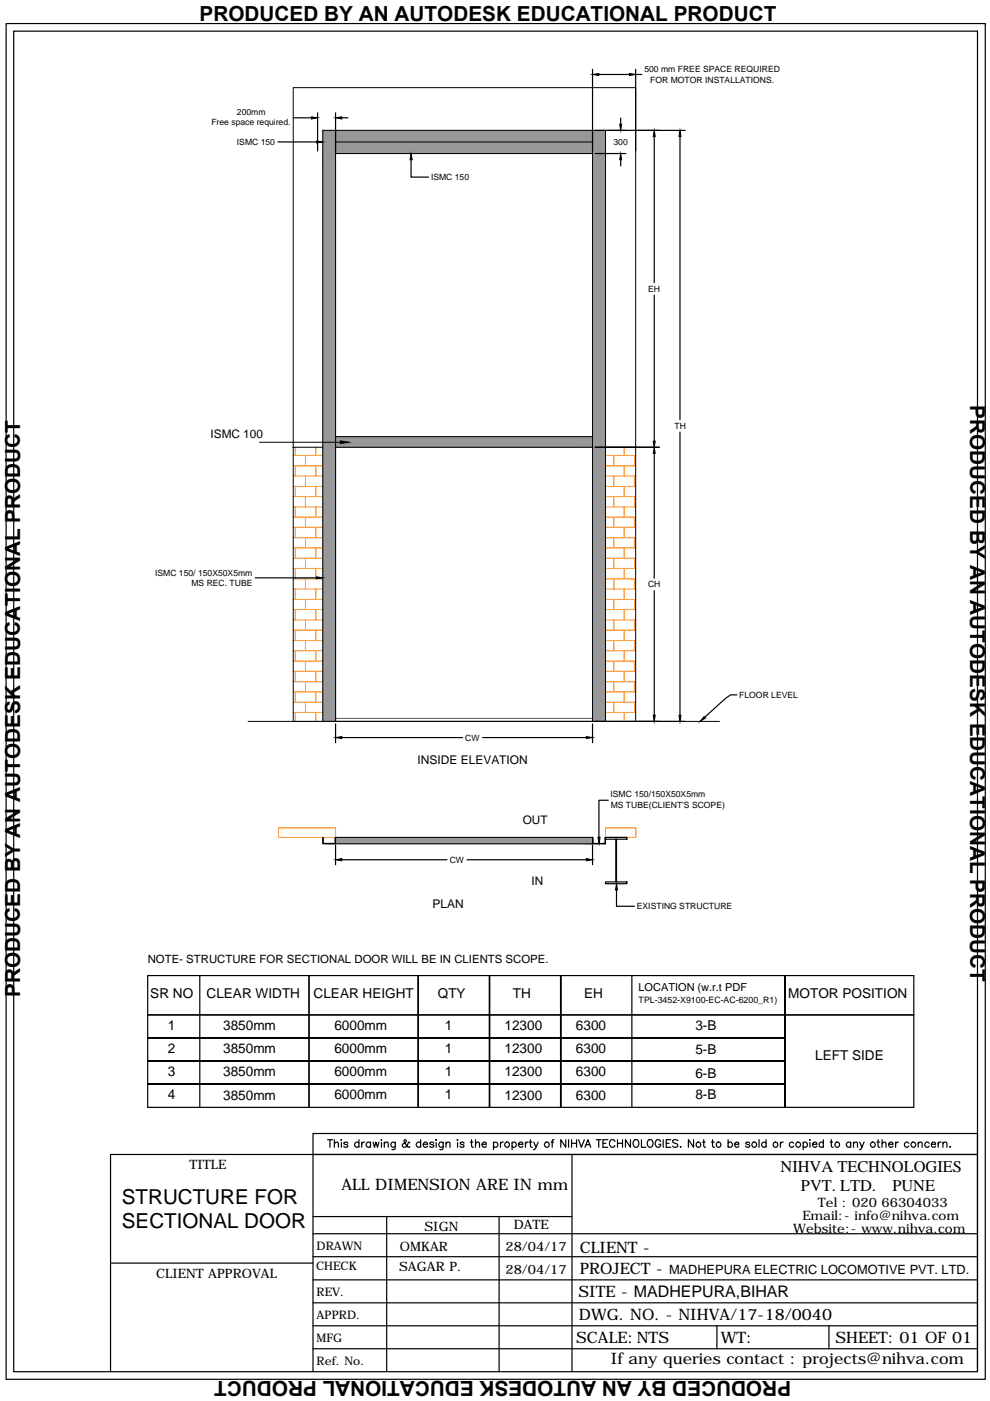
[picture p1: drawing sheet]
<svg xmlns="http://www.w3.org/2000/svg" width="210mm" height="297mm" viewBox="0 0 210 297" stroke-linecap="round" stroke-linejoin="round" font-family="sans-serif">
<!-- layer: at_Rect -->
<path d="M71.1 153v-58.2h54.5v58.2" fill="none" stroke="#000" stroke-width=".21"/>
<!-- layer: 0 -->
<path d="M71.1 153h54.5" fill="none" stroke="#a6a6a6" stroke-width=".21"/>
<g fill="none" stroke="#000" stroke-width=".25">
<path d="M1.3 5h207.6v287.4h-207.6zM2.9 6.6h204.3v284.2h-204.3zM125.6 14.7v17.3M126.9 15.8h6.6M134.8 14.7v17.3M134.8 15.8h1.3M58.9 30.1h8.2M62.2 25h3.8M67.3 23.9v8.1M71.1 23.9v8.1M72.5 25h1.3M87.2 33.9v3.6h3.7"/>
<path d="M126.2 27.6h19.1M126.2 32.6h6.5M131.6 25v1.3M131.6 33.9v1.3M138.7 29v30.9M144.2 29v60M138.7 62.6v31M126.2 94.8h13.6M138.7 96.1v26.5M144.2 91.6v60M54.1 122.5h13M138.7 125.2v26.4"/>
<path d="M71.1 153.5v4M72.5 156.4h25.6M102.3 156.4h22M125.6 153.5v4M126.2 153h19.1M156.2 147.3h-1.3l-1 .7-4.5 4.1M71.1 179.1v4.2M125.6 179v4.3M129 169.7h-2v7.8M72.5 182.3h22.3M99 182.3h25.3M130.7 188.7v3.5h3.8"/>
<path d="M31.3 206.8h162.4v28h-162.4zM31.3 215.2h162.4M42.4 206.8v28M65.5 206.8v28M118.9 206.8v28zM118.9 206.8v28M134 206.8v28M31.3 229.9h135.1zM88.7 234.8v-28v28M103.8 234.8v-28v28M166.4 220h-135.1h135.1M166.4 225h-135.1h135.1"/>
<path d="M166.4 234.8v-28v28M66.4 244.8v46M66.4 257.9h54.9M69.5 241.6h1M70 241.6v1.6M70.9 242.5l.4-.4 .4 .1v1M70.9 241.6v1.6M72.3 241.7h.1zM72.4 242.2v1M73.7 242.4a.47 .47 0 0 0-.4-.3 .47 .47 0 0 0-.4 .3l.8 .4v.2a.47 .47 0 0 1-.4 .3 .47 .47 0 0 1-.4-.3M76.1 242.4a.52 .52 0 0 0-.8-.1 .52 .52 0 0 0 0 .8 .52 .52 0 0 0 .8-.1M76.1 241.6v1.6"/>
<path d="M76.7 242.1v1.1M77.3 242.1l-.4 .1-.2 .4M78.6 242.4a.52 .52 0 0 0-.8-.1 .52 .52 0 0 0 0 .8 .52 .52 0 0 0 .8-.1M78.6 242.1v1.1M79.1 242.1l.3 1.1 .3-1.1 .3 1.1 .3-1.1M80.8 241.7h.1zM80.9 242.2v1M81.5 242.5l.4-.4 .3 .1 .1 1M81.5 242.1v1.1M82 257.9v32.9M83.8 242.1l-.1 1.5-.6 .1M83.8 242.4a.52 .52 0 0 0-.8-.1 .52 .52 0 0 0 0 .8 .52 .52 0 0 0 .8-.1"/>
<path d="M86.9 242.3l-.1-.2-.2 .1-.2 .6a.55 .55 0 0 1-.6 .5 .55 .55 0 0 1-.5-.5l.8-.8-.1-.3h-.2a1.39 1.39 0 0 0 .8 1.5l.3-.1M89.2 242.4a.52 .52 0 0 0-.8-.1 .52 .52 0 0 0 0 .8 .52 .52 0 0 0 .8-.1M89.2 241.6v1.6M89.7 242.6h1a.5 .5 0 0 0-.7-.4 .5 .5 0 0 0-.2 .8 .47 .47 0 0 0 .4 .3 .47 .47 0 0 0 .5-.3M92 242.4a.47 .47 0 0 0-.4-.3 .47 .47 0 0 0-.5 .3l.8 .4 .1 .2a.47 .47 0 0 1-.4 .3 .47 .47 0 0 1-.5-.3M92.4 241.7h.2zM92.5 242.2v1M94 242.1l-.1 1.5-.7 .1M94 242.4a.52 .52 0 0 0-.8-.1 .52 .52 0 0 0 0 .8 .52 .52 0 0 0 .8-.1M94.6 242.5l.3-.4 .5 .1v1M94.6 242.1v1.1M96.9 241.7h.2z"/>
<path d="M97 242.2v1M98.4 242.4a.44 .44 0 0 0-.4-.3 .44 .44 0 0 0-.4 .3l.7 .4 .1 .2a.44 .44 0 0 1-.4 .3 .44 .44 0 0 1-.4-.3M99.7 242.1h.6M100 241.6v1.3l.1 .3h.3M100.8 242.5l.4-.4 .4 .1 .1 1M100.8 241.6v1.6M102.2 242.6h.9a.5 .5 0 0 0-.7-.4 .5 .5 0 0 0-.1 .8 .47 .47 0 0 0 .4 .3 .47 .47 0 0 0 .4-.3M104.6 242.4a.52 .52 0 0 1 .8-.1 .52 .52 0 0 1 0 .8 .52 .52 0 0 1-.8-.1M104.6 242.1v1.7M105.8 257.9v32.9M106.1 242.1v1.1M106.7 242.1a.5 .5 0 0 0-.6 .5"/>
<path d="M108.6 242.4a.5 .5 0 0 1 .7-.1 .5 .5 0 0 1 0 .8 .5 .5 0 0 1-.7-.1M108.6 242.1v1.7M109.9 242.6h1a.52 .52 0 0 0-.6-.4 .52 .52 0 0 0-.5 .5 .52 .52 0 0 0 .5 .5h.3l.3-.2M111.4 242.1v1.1M112 242.1a.5 .5 0 0 0-.6 .5M112.3 242.1h.5M112.5 241.6v1.3l.1 .3h.2M113.2 242.1l.5 1.1 .4-1.1M113.7 243.2l-.4 .5-.2 .1M116.8 242.1h.6M117.5 241.6l-.4 .1v1.5M120 241.6v1.6l-1.1-1.6v1.6"/>
<path d="M120.6 241.6v1.6M121.2 241.6v1.6M121.2 242.4h1M121.3 244.8v46M122.2 241.6v1.6M122.7 241.6l.6 1.6 .6-1.6M124 243.2l.7-1.6 .6 1.6M124.3 242.7h.7M126.4 241.6h1.1M126.9 241.6v1.6M127.8 242.4h.7M128.8 241.6h-1v1.6h1"/>
<path d="M130.4 242a.59 .59 0 0 0-.7-.4 .59 .59 0 0 0-.5 .6 .67 .67 0 0 0 .2 .9 .67 .67 0 0 0 .9-.1l.1-.1M130.9 242.4h1.1M130.9 241.6v1.6M132 241.6v1.6M133.7 241.6v1.6l-1.1-1.6v1.6M134.5 241.7a.79 .79 0 0 1 1 .3 .79 .79 0 0 1-.2 1 .74 .74 0 0 1-1-.1 .74 .74 0 0 1 .1-1zM136 241.6v1.6h.9M137.5 241.7a.78 .78 0 0 1 .9 .3 .78 .78 0 0 1-.1 1l-.1 .2a.82 .82 0 0 1-1-.5 .82 .82 0 0 1 .3-1zM140.1 242a.59 .59 0 0 0-.7-.4 .59 .59 0 0 0-.5 .6v.4a.58 .58 0 0 0 .6 .7 .58 .58 0 0 0 .6-.7h-.4M140.6 241.6v1.6M141.3 242.4h.5M142.2 241.6h-.9v1.6h.9"/>
<path d="M143.7 241.9l-.4-.3-.5 .1-.2 .2 .2 .3 .8 .4 .1 .4a.69 .69 0 0 1-1.1 0M144.2 243.2h.2zM147.1 241.6v1.6l-1.1-1.6v1.6M149 242.1h.5M149.2 241.6v1.3l.1 .3h.3M150.9 242.1h.5M151.1 241.6v1.3l.1 .3h.3M154.4 242.4a.52 .52 0 0 1 .7-.1 .52 .52 0 0 1 0 .8 .52 .52 0 0 1-.7-.1M154.4 241.6v1.6M155.8 242.6h.9a.5 .5 0 0 0-.7-.4 .5 .5 0 0 0-.2 .8 .47 .47 0 0 0 .4 .3 .47 .47 0 0 0 .5-.3M158.9 242.4a.47 .47 0 0 0-.4-.3 .47 .47 0 0 0-.4 .3l.8 .4v.2a.47 .47 0 0 1-.4 .3 .47 .47 0 0 1-.4-.3M160.9 241.6v1.6"/>
<path d="M162.4 242.4a.52 .52 0 0 0-.7-.1 .52 .52 0 0 0 0 .8 .52 .52 0 0 0 .7-.1M162.4 241.6v1.6M165.5 242.1v1.1M166.1 242.1a.5 .5 0 0 0-.6 .5M168.3 242.4a.5 .5 0 0 0-.8-.1 .5 .5 0 0 0 0 .8 .5 .5 0 0 0 .8-.1M170.3 242.4a.5 .5 0 0 1 .7-.1 .5 .5 0 0 1 0 .8 .5 .5 0 0 1-.7-.1M170.3 242.1v1.7M171.6 241.7h.2zM171.7 242.2v1M172.3 242.6h.9a.5 .5 0 0 0-.7-.4 .5 .5 0 0 0-.1 .8 .47 .47 0 0 0 .4 .3 .47 .47 0 0 0 .4-.3M174.6 242.4a.5 .5 0 0 0-.8-.1 .5 .5 0 0 0 0 .8 .5 .5 0 0 0 .8-.1M174.6 241.6v1.6"/>
<path d="M176 242.1h.6M176.3 241.6v1.6h.3M180.4 242.4a.52 .52 0 0 0-.8-.1 .52 .52 0 0 0 0 .8 .52 .52 0 0 0 .8-.1M180.4 242.1v1.1M181 242.5l.4-.4 .4 .1v1M181 242.1v1.1M182.3 242.1l.4 1.1 .5-1.1M182.7 243.2l-.1 .3-.4 .3M186 242.1h.5M186.2 241.6v1.3l.1 .3h.2M187 242.5l.4-.4 .4 .1 .1 1M187 241.6v1.6"/>
<path d="M188.4 242.6h.9a.5 .5 0 0 0-.7-.4 .5 .5 0 0 0-.1 .8 .47 .47 0 0 0 .4 .3 .47 .47 0 0 0 .4-.3M189.9 242.1v1.1M190.5 242.1a.5 .5 0 0 0-.6 .5M192.7 242.4a.52 .52 0 0 0-.8-.1 .52 .52 0 0 0 0 .8 .52 .52 0 0 0 .8-.1M194.7 242.5l.4-.4 .3 .1 .1 1M194.7 242.1v1.1M197 242.4a.52 .52 0 0 0-.8-.1 .52 .52 0 0 0 0 .8 .52 .52 0 0 0 .8-.1M197.5 242.6h.9a.5 .5 0 0 0-.7-.4 .5 .5 0 0 0-.2 .8 .47 .47 0 0 0 .4 .3 .47 .47 0 0 0 .5-.3M198.9 242.1v1.1M199.5 242.1l-.3 .1-.3 .4M199.9 242.5l.4-.4 .4 .1 .1 1M199.9 242.1v1.1"/>
<path d="M201.4 243.2h.1zM23.4 267.8h43M66.4 276.2h140.8M66.4 271.4h140.8M66.4 266.4h140.8M66.4 261.6h140.8M23.4 290.8v-46h183.8h-140.8v-4.5h140.8v50.5M66.4 281.1h140.8M66.4 286h140.8M152 281.1v4.9M175.8 281.1v4.9"/>
<circle cx="107.5" cy="242.7" r=".53"/>
<circle cx="115.9" cy="242.7" r=".53"/>
<circle cx="148.1" cy="242.7" r=".53"/>
<circle cx="152.3" cy="242.7" r=".53"/>
<circle cx="159.9" cy="242.7" r=".53"/>
<circle cx="164.4" cy="242.7" r=".53"/>
<circle cx="169.2" cy="242.7" r=".53"/>
<circle cx="177.5" cy="242.7" r=".53"/>
<circle cx="185.1" cy="242.7" r=".53"/>
<circle cx="193.7" cy="242.7" r=".53"/>
</g>
<g fill="#000" stroke="#000" stroke-width=".21">
<path d="M125.6 15.8l1.3-.2v.4zM133.5 15.6l1.3 .2-1.3 .2zM66 24.8l1.3 .2-1.3 .2zM67.1 29.9l1.3 .2-1.3 .2zM71.1 25l1.4-.2v.4zM87.2 32.6l.2 1.3h-.5zM131.4 26.3h.4l-.2 1.3zM131.6 32.6l.2 1.3h-.4zM138.7 27.6l.2 1.4h-.4zM144.2 27.6l.2 1.4h-.4zM72.2 93.5l1.8 .3-1.8 .3zM138.7 94.8l.2 1.3h-.4z"/>
<path d="M138.5 93.6h.4l-.2 1.2zM67.1 122.3l1.3 .2-1.3 .2zM71.1 156.4l1.4-.2v.4zM124.3 156.2l1.3 .2-1.3 .2zM138.5 151.6h.4l-.2 1.4zM144 151.6h.4l-.2 1.4zM149.3 151.9l.3 .3-1.2 .8zM126.8 177.5h.4l-.2 1.3zM71.1 182.3l1.4-.3v.5zM124.3 182l1.3 .3-1.3 .2zM130.7 187.4l.2 1.3h-.4z"/>
</g>
<g fill="none" stroke="#ff7f00" stroke-width=".21">
<path d="M62.2 96.6h6.2M62.2 98.8h6.2M62.6 94.8v1.8M62.6 98.8v2.1M64.8 96.6v2.2M67 94.8v1.8M67 98.8v2.1M128.4 96.6h6.4M128.4 98.8h6.4M130.2 96.6v2.2M132.3 94.8v1.8M132.3 98.8v2.1"/>
<path d="M134.5 96.6v2.2M62.2 100.9h6.2M62.2 103.1h6.2M62.2 105.3h6.2M62.2 107.5h6.2M62.2 109.6h6.2M62.2 111.8h6.2M62.2 114h6.2M62.2 116.2h6.2M62.2 118.4h6.2M62.6 103.1v2.2M62.6 107.5v2.1"/>
<path d="M62.6 111.8v2.2M62.6 116.2v2.2M64.8 100.9v2.2M64.8 105.3v2.2M64.8 109.6v2.2M64.8 114v2.2M64.8 118.4v2.1M67 103.1v2.2M67 107.5v2.1M67 111.8v2.2M67 116.2v2.2M128.4 100.9h6.4"/>
<path d="M128.4 103.1h6.4M128.4 105.3h6.4M128.4 107.5h6.4M128.4 109.6h6.4M128.4 111.8h6.4M128.4 114h6.4M128.4 116.2h6.4M128.4 118.4h6.4M130.2 100.9v2.2M130.2 105.3v2.2M130.2 109.6v2.2M130.2 114v2.2"/>
<path d="M130.2 118.4v2.1M132.3 103.1v2.2M132.3 107.5v2.1M132.3 111.8v2.2M132.3 116.2v2.2M134.5 100.9v2.2M134.5 105.3v2.2M134.5 109.6v2.2M134.5 114v2.2M134.5 118.4v2.1M62.2 120.5h6.2M62.2 122.7h6.2"/>
<path d="M62.2 124.9h6.2M62.2 127.1h6.2M62.2 129.2h6.2M62.2 131.4h6.2M62.2 133.6h6.2M62.2 135.8h6.2M62.2 138h6.2M62.6 120.5v2.2M62.6 124.9v2.2M62.6 129.2v2.2M62.6 133.6v2.2M62.6 138v2.2"/>
<path d="M64.8 122.7v2.2M64.8 127.1v2.1M64.8 131.4v2.2M64.8 135.8v2.2M67 120.5v2.2M67 124.9v2.2M67 129.2v2.2M67 133.6v2.2M67 138v2.2M128.4 120.5h6.4M128.4 122.7h6.4M128.4 124.9h6.4"/>
<path d="M128.4 127.1h6.4M128.4 129.2h6.4M128.4 131.4h6.4M128.4 133.6h6.4M128.4 135.8h6.4M128.4 138h6.4M130.2 122.7v2.2M130.2 127.1v2.1M130.2 131.4v2.2M130.2 135.8v2.2M132.3 120.5v2.2M132.3 124.9v2.2"/>
<path d="M132.3 129.2v2.2M132.3 133.6v2.2M132.3 138v2.2M134.5 122.7v2.2M134.5 127.1v2.1M134.5 131.4v2.2M134.5 135.8v2.2M62.2 140.2h6.2M62.2 142.3h6.2M62.2 144.5h6.2M62.2 146.7h6.2M62.2 148.9h6.2"/>
<path d="M62.2 151h6.2M62.6 142.3v2.2M62.6 146.7v2.2M62.6 151v2M64.8 140.2v2.1M64.8 144.5v2.2M64.8 148.9v2.1M67 142.3v2.2M67 146.7v2.2M67 151v2M128.4 140.2h6.4M128.4 142.3h6.4"/>
<path d="M128.4 144.5h6.4M128.4 146.7h6.4M128.4 148.9h6.4M128.4 151h6.4M130.2 140.2v2.1M130.2 144.5v2.2M130.2 148.9v2.1M132.3 142.3v2.2M132.3 146.7v2.2M132.3 151v2M134.5 140.2v2.1M134.5 144.5v2.2"/>
<path d="M134.5 148.9v2.1M59 175.5h12.1v2h-12.1zM128.4 175.5h6.4v2h-6.4z"/>
</g>
<g fill="#989898" stroke="#989898" stroke-width=".21">
<path d="M125.6 177.5l.1 .1z"/>
<path d="M128.3 177.6l.1-.1z"/>
<path d="M68.4 177.5l.1 .1z"/>
<path d="M71.1 177.6v-.1z"/>
<path d="M71.1 27.6v2.5h54.5zM71.1 27.6h54.5v2.5z"/>
<path d="M71.1 30.1v2.5h54.5zM71.1 30.1h54.5v2.5z"/>
<path d="M125.6 27.6v5h2.8zM125.6 27.6h2.8v5z"/>
<path d="M125.6 32.6v60h2.8zM125.6 32.6h2.8v60z"/>
<path d="M125.6 92.6v2.2h2.8zM125.6 92.6h2.8v2.2z"/>
<path d="M125.6 94.8v58.2h2.8zM125.6 94.8h2.8v58.2z"/>
<path d="M68.4 27.6v5h2.7zM68.4 27.6h2.7v5z"/>
<path d="M68.4 32.6v60h2.7zM68.4 32.6h2.7v60z"/>
<path d="M68.4 92.6v60.4h2.7zM68.4 92.6h2.7v60.4z"/>
<path d="M71.1 92.6v2.2h54.5zM71.1 92.6h54.5v2.2z"/>
<path d="M128.3 177.6l.1 1.2zM128.3 177.6l.1 1.2z"/>
<path d="M125.6 177.6l.1 1.2zM125.6 177.6l.1 1.2z"/>
<path d="M126.7 178.8l1.7 .1zM126.7 178.8l1.7 .1z"/>
<path d="M125.6 178.8l1.1 .1zM125.6 178.8l1.1 .1z"/>
<path d="M71.1 177.5v1.4h54.5zM71.1 177.5h54.5v1.4z"/>
<path d="M71.1 177.6v1.2zM71.1 177.6v1.2z"/>
<path d="M68.4 177.6l.1 1.2zM68.4 177.6l.1 1.2z"/>
<path d="M70.2 178.8l.9 .1zM70.2 178.8l.9 .1z"/>
<path d="M68.4 178.8l1.8 .1zM68.4 178.8l1.8 .1z"/>
</g>
<g fill="none" stroke="#000" stroke-width=".21">
<path d="M71.1 32.6h54.5v60h-54.5zM71.1 27.6v5M71.1 30.1h54.5M125.6 27.6v5M55 93.8h17.2M62 94.8h6.4M71.1 92.6v60.4M125.6 92.6v60.4M128.4 94.8h6.4M52.6 153h100M62.2 153v-134.4h72.6v134.4M68.4 153v-125.4h60v125.4"/>
<path d="M68.4 177.5l.1 1.3h2.6v-1.3v1.4h-2.7zM71.1 177.5h54.5M71.1 178.9h54.5M125.6 177.5l.1 1.3h2.6l.1-1.3v1.4h-2.8z"/>
</g>
<!-- layer: at_Rect -->
<path d="M71.1 152.3h54.5v.7h-54.5z" fill="none" stroke="#595959" stroke-width=".21"/>
<!-- layer: at_Entity -->
<path d="M62.2 153h72.6" fill="none" stroke="#595959" stroke-width=".21"/>
<!-- layer: TPL-A-CONTOUR1 -->
<path d="M128.4 177.5h4.5v.4h-4.5zM130.6 177.9h.1v9.1h-.1zM128.4 187h4.5v.4h-4.5z" fill="none" stroke="#000" stroke-width=".25"/>
<g font-size="4.4">
<text x="42.3" y="4.4">PRODUCED BY AN AUTODESK EDUCATIONAL PRODUCT</text>
<text x="205.7" y="85.9" transform="rotate(90 205.7 85.9)">PRODUCED BY AN AUTODESK EDUCATIONAL PRODUCT</text>
<text x="4.3" y="211.4" transform="rotate(-90 4.3 211.4)">PRODUCED BY AN AUTODESK EDUCATIONAL PRODUCT</text>
<text x="25.9" y="255.2">STRUCTURE FOR</text>
<text x="25.9" y="260.3">SECTIONAL DOOR</text>
<text x="167.7" y="292.9" transform="rotate(180 167.7 292.9)">PRODUCED BY AN AUTODESK EDUCATIONAL PRODUCT</text>
</g>
<g font-size="3.5">
<text x="165.5" y="248.5">NIHVA TECHNOLOGIES</text>
<text x="169.8" y="252.4">PVT. LTD.</text>
<text x="189.2" y="252.4">PUNE</text>
</g>
<g font-size="3.3">
<text x="72.4" y="252.3">ALL DIMENSION ARE IN mm</text>
<text x="122.9" y="265.6">CLIENT -</text>
<text x="122.6" y="275">SITE - MADHEPURA,BIHAR</text>
<text x="122.9" y="270.1">PROJECT -</text>
<text x="122.8" y="279.8">DWG. NO. - NIHVA/17-18/0040</text>
<text x="122.2" y="284.7">SCALE:NTS</text>
<text x="152.9" y="284.6">WT:</text>
<text x="177.2" y="284.7">SHEET: 01 OF 01</text>
<text x="129.5" y="289.2">If any queries contact : projects@nihva.com</text>
</g>
<g font-size="2.9">
<text x="31.9" y="211.6">SR NO</text>
<text x="43.8" y="211.6">CLEAR WIDTH</text>
<text x="66.5" y="211.6">CLEAR HEIGHT</text>
<text x="92.8" y="211.6">QTY</text>
<text x="108.7" y="211.6">TH</text>
<text x="123.9" y="211.6">EH</text>
<text x="167.1" y="211.6">MOTOR POSITION</text>
<text x="35.6" y="218.4">1</text>
<text x="47.3" y="218.4">3850mm</text>
<text x="70.9" y="218.4">6000mm</text>
<text x="94.3" y="218.4">1</text>
<text x="107" y="218.4">12300</text>
<text x="122.1" y="218.4">6300</text>
<text x="147.4" y="218.4">3-B</text>
<text x="35.6" y="223.3">2</text>
<text x="47.3" y="223.3">3850mm</text>
<text x="70.9" y="223.3">6000mm</text>
<text x="94.3" y="223.3">1</text>
<text x="107" y="223.3">12300</text>
<text x="122.1" y="223.3">6300</text>
<text x="147.4" y="223.6">5-B</text>
<text x="172.8" y="224.8">LEFT SIDE</text>
<text x="35.6" y="228.2">3</text>
<text x="35.6" y="233">4</text>
<text x="47.3" y="228.2">3850mm</text>
<text x="47.3" y="233.1">3850mm</text>
<text x="70.9" y="228.2">6000mm</text>
<text x="70.9" y="233">6000mm</text>
<text x="94.3" y="228.2">1</text>
<text x="94.3" y="233">1</text>
<text x="107" y="228.2">12300</text>
<text x="107" y="233.1">12300</text>
<text x="122.1" y="228.2">6300</text>
<text x="122.1" y="233.1">6300</text>
<text x="147.4" y="228.5">6-B</text>
<text x="147.4" y="233.1">8-B</text>
</g>
<g font-size="2.8">
<text x="40.2" y="247.8">TITLE</text>
<text x="173.4" y="255.9">Tel : 020 66304033</text>
<text x="90" y="260.9">SIGN</text>
<text x="108.9" y="260.6">DATE</text>
<text x="168.2" y="261.4">Website:- www.nihva.com</text>
<text x="170.1" y="258.7">Email:- info@nihva.com</text>
<text x="84.6" y="269.4">SAGAR P.</text>
<text x="84.8" y="265.2">OMKAR</text>
<text x="107.2" y="265.2">28/04/17</text>
<text x="33.1" y="271">CLIENT APPROVAL</text>
<text x="107.2" y="270">28/04/17</text>
</g>
<text font-size="2.7" x="141.8" y="270.1">MADHEPURA ELECTRIC LOCOMOTIVE PVT. LTD.</text>
<g font-size="2.5">
<text x="44.6" y="92.9">ISMC 100</text>
<text x="88.5" y="162">INSIDE ELEVATION</text>
<text x="110.8" y="174.6">OUT</text>
<text x="112.7" y="187.6">IN</text>
<text x="91.7" y="192.6">PLAN</text>
<text x="67" y="269.4">CHECK</text>
<text x="67.1" y="265">DRAWN</text>
<text x="67.1" y="274.8">REV.</text>
<text x="67.1" y="279.7">APPRD.</text>
<text x="67.1" y="284.6">MFG</text>
<text x="67.1" y="289.4">Ref. No.</text>
</g>
<text font-size="2.4" x="31.3" y="204.2">NOTE- STRUCTURE FOR SECTIONAL DOOR WILL BE IN CLIENTS SCOPE.</text>
<text font-size="2.3" x="135.4" y="210.1">LOCATION (w.r.t PDF</text>
<text font-size="1.9" x="135.4" y="212.7">TPL-3452-X9100-EC-AC-6200_R1)</text>
<g font-size="1.8">
<text x="136.6" y="15.3">500 mm FREE SPACE REQUIRED</text>
<text x="137.9" y="17.5">FOR MOTOR INSTALLATIONS.</text>
<text x="44.8" y="26.5">Free space required.</text>
<text x="50.2" y="24.4">200mm</text>
<text x="50.2" y="30.7">ISMC 150</text>
<text x="130.1" y="30.7">300</text>
<text x="91.4" y="38.2">ISMC 150</text>
<text x="137.4" y="61.9">EH</text>
<text x="143" y="91">TH</text>
<text x="32.9" y="122">ISMC 150/ 150X50X5mm</text>
<text x="40.6" y="124.2">MS REC. TUBE</text>
<text x="137.4" y="124.5">CH</text>
<text x="156.7" y="148">FLOOR LEVEL</text>
<text x="98.6" y="157">CW</text>
<text x="129.4" y="169">ISMC 150/150X50X5mm</text>
<text x="129.5" y="171.2">MS TUBE(CLIENT'S SCOPE)</text>
<text x="95.4" y="182.9">CW</text>
<text x="135" y="192.8">EXISTING STRUCTURE</text>
</g>
</svg>
